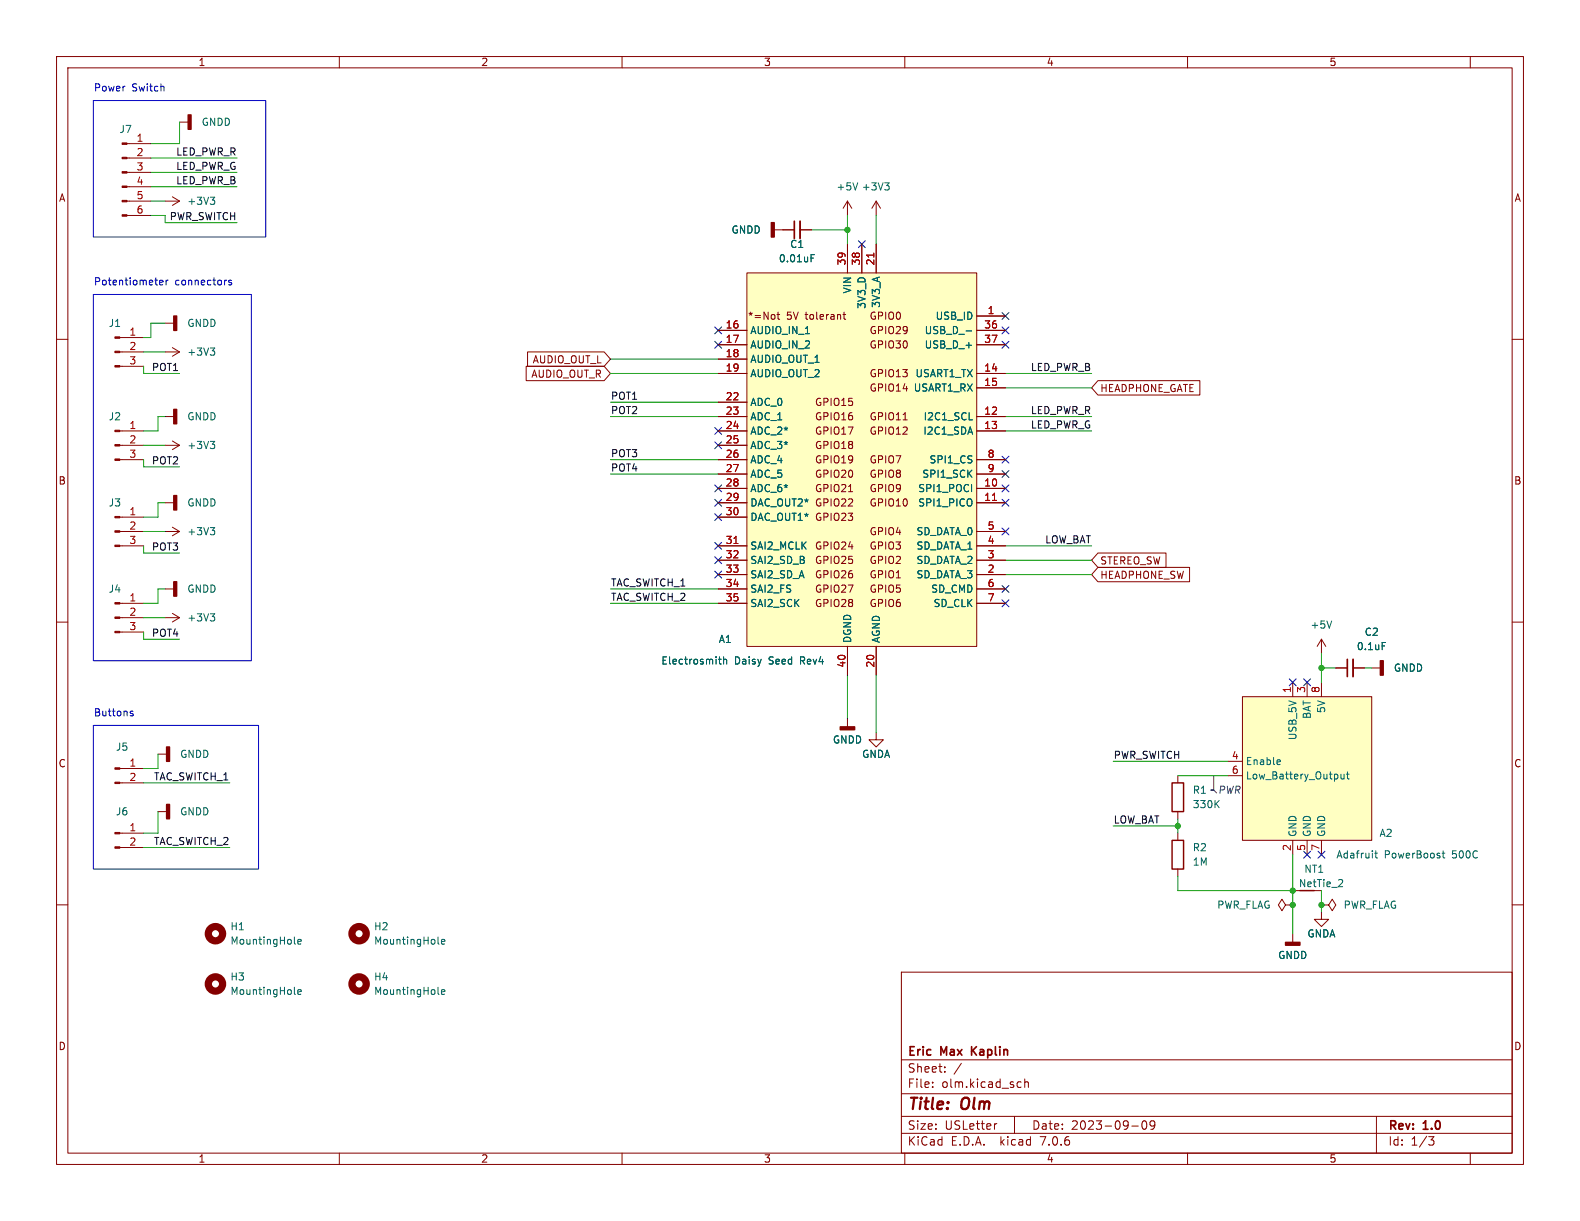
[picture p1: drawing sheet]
<svg xmlns="http://www.w3.org/2000/svg" width="279mm" height="216mm" viewBox="0 0 279 216" stroke-linecap="round" stroke-linejoin="round" font-family="sans-serif">
<g fill="none" stroke="#840000" stroke-width=".18">
<path d="M10 10h259.4v195.9h-259.4zM12 12h255.4v191.9h-255.4zM60 10v2M110 10v2M160 10v2M210 10v2M260 10v2M22.5 38.1h4.2M22.5 35.6h4.2M22.5 33h4.2M22.5 30.5h4.2M22.5 27.9h4.2"/>
<path d="M22.5 25.4h4.2M29.2 35.6h2.5M30.5 34.8l1.2 .8M31.7 21.6h1.6M31.7 35.6l-1.2 .7M149.9 35.6v2.5M149.9 35.6l-.8 1.2M149.9 35.6l.7 1.2M154.9 35.6v2.5M154.9 35.6l-.7 1.2M154.9 35.6l.8 1.2M10 60h2"/>
<path d="M21.2 59.7h4.2M29.2 57.2h1.5M127 58.4h5.1M132.1 48.3h40.6v66h-40.6zM136.9 40.6h3.6M137.4 55.6h.5M137.6 55.2v1.1l.3 .2M141.5 40.6h2M149.1 55.6h.5M149.3 55.2v1.1l.3 .2M149.9 43.2v5.1M152.4 43.2v5.1"/>
<path d="M154.9 43.2v5.1M172.7 55.9h5.1M172.7 58.4h5.1M267.4 60h2M21.2 78.7h4.2M21.2 76.2h4.2M21.2 64.8h4.2M21.2 62.2h4.2M29.2 78.7h2.5M29.2 73.7h1.5M29.2 62.2h2.5M30.5 78l1.2 .7"/>
<path d="M30.5 61.5l1.2 .7M31.7 78.7l-1.2 .8M31.7 62.2l-1.2 .8M93 64.8h13.8l1.1 1.2-1.1 1.3h-13.8zM93.3 62.2h13.5l1.1 1.3-1.1 1.3h-13.5zM127 78.7h5.1M127 73.7h5.1M127 76.2h5.1M127 66h5.1M127 61h5.1M127 63.5h5.1M127 71.1h5.1"/>
<path d="M159.7 74.2h.7M172.7 73.7h5.1M172.7 76.2h5.1M172.7 66h5.1M172.7 68.6h5.1M172.7 61h5.1M194.2 67.3h18v2.6h-18l-1.2-1.3zM21.2 94h4.2M21.2 81.3h4.2M21.2 96.5h4.2M21.2 91.4h4.2M29.2 94h2.5"/>
<path d="M29.2 88.9h1.5M30.5 93.2l1.2 .8M31.7 94l-1.2 .7M127 88.9h5.1M127 86.4h5.1M127 81.3h5.1M127 83.8h5.1M127 99.1h5.1M127 96.5h5.1M127 91.4h5.1M150.1 86.9h.7M172.7 94h5.1"/>
<path d="M172.7 88.9h5.1M172.7 86.4h5.1M172.7 81.3h5.1M172.7 83.8h5.1M172.7 99.1h5.1M172.7 96.5h5.1M194.2 97.8h12v2.5h-12l-1.2-1.2zM10 110h2M21.2 106.7h4.2M21.2 109.2h4.2M21.2 111.8h4.2M29.2 104.1h1.5"/>
<path d="M29.2 109.2h2.5M30.5 108.5l1.2 .7M31.7 109.2l-1.2 .8M127 101.6h5.1M127 104.1h5.1M127 106.7h5.1M149.9 114.3v5.1M154.9 114.3v5.1M172.7 101.6h5.1M172.7 104.1h5.1M172.7 106.7h5.1M194.2 100.3h16.2v2.6h-16.2l-1.2-1.3z"/>
<path d="M233.7 113v2.6M233.7 113l-.8 1.3M233.7 113l.7 1.3M236.2 118.1h2.1M239.3 118.1h2M242.6 118.1h1.5M267.4 110h2M21.2 138.4h4.2M21.2 135.9h4.2M27.9 133.4h1.6M149.9 127v1.5M154.9 129.5v1.3h1.3l-1.3 1.3-1.2-1.3h1.2"/>
<path d="M208.3 137.2v1.2M217.2 134.6h2.5M217.2 137.2h2.5M219.7 123.2h22.9v25.4h-22.9zM228.6 120.7v2.5M231.1 120.7v2.5M233.7 120.7v2.5M10 160h2M21.2 149.9h4.2M21.2 147.3h4.2M27.9 143.5h1.6M208.3 143.5v1.3"/>
<path d="M208.3 147.3v1.3M208.3 153.7v1.2M228.6 157.5h2.5M228.6 148.6v2.5M231.1 148.6v2.5M233.7 148.6v2.5M267.4 160h2M159.4 171.9h108v32h-108zM227.3 160l-.6 1-.6-1 .6-1 .6 1h1.3M228.6 160h.1M228.6 165.1v1.5M233.7 160h1.2l.7 1 .6-1-.6-1-.7 1"/>
<path d="M233.7 160h.1M233.7 161.3v1.3h1.2l-1.2 1.2-1.3-1.2h1.3M159.4 197.4h108M159.4 193.4h108M159.4 187.4h108M164.9 192.1v.2M164.9 191.4v.1M167.1 189.4v.2M167.1 188.7v.1M170 188l-1.3 1.9M176.3 198.7l-.3 .1M179.4 197.4v3"/>
<path d="M180.1 191.3l.5 .1M180.6 192.2l-.5 .1M181.2 191.4l.2-.1 .4 .1 .1 .9M181.2 190.8v1.5M200.1 199.1h1.2M202.1 198.3l.2-.1a.81 .81 0 0 1 .6 .6 .81 .81 0 0 1-.3 .8l-.2 .1a.81 .81 0 0 1-.3-1.4zM204.2 198.8l-.3 .3h-.3l-.2-.3 .1-.5 .4-.1 .2 .1a.99 .99 0 0 1-.3 1.4h-.3M243.4 197.4v6.5M60 203.9v2M110 203.9v2M159.4 200.4h108M160 203.9v2"/>
<path d="M210 203.9v2M252.6 201h1l-.5 .6 .4 .1 .1 .5-.3 .3h-.4M260 203.9v2"/>
</g>
<path d="M140.5 39.1v3.1M238.3 116.6v3M171.8 185.1v1.5M172.7 185.1l-.9 .8" fill="none" stroke="#840000" stroke-width=".3"/>
<g fill="none" stroke="#006464" stroke-width=".18">
<path d="M37.2 34.9h.8l-.5 .5M37.7 35.4l.3 .2v.3l-.3 .2M151.7 32.3l-.4 1.3M156.5 32.3h.7l-.4 .5M157 32.8l.2 .3v.3l-.2 .2M143.4 45.6h.4M143.4 45h.6M170.8 58.5h1M37.2 78h.8l-.5 .5M37.2 61.5h.8l-.5 .5M37.7 62l.3 .3v.3l-.3 .2M37.7 78.5l.3 .3v.3l-.3 .2"/>
<path d="M171.4 74.2h.6M37.2 93.3h.8l-.5 .5M37.7 93.8l.3 .2v.3l-.3 .3M37.2 108.5h.8l-.5 .5M37.7 109l.3 .3v.3l-.3 .2M127.1 116.6h.4M127.2 116.1v1.1l.3 .2M128 116.7l.1-.1h.3l.1 .8M128 116.1v1.3M235.5 109.8l-.4 1.3M244.4 113.6h.6M226.2 134.4l.2 .3-.6 .1"/>
<path d="M226.4 135.1l-.2 .1M237.1 136.9l.1 .8h.3l.2-.1M237.7 136.9v.8M238.1 136.9h.5M238.3 136.5v1.1l.3 .1M215 142.1l.6 .7M215.6 141.5l-.7 .8M237.2 155.5l.2 .3v.3l-.8 .7h.8M243.1 150.9h.5M243.3 150.4v1.1l.3 .2M255 150.9h.5M255.2 150.4v1.1l.3 .2"/>
<path d="M52.1 166.8l.1 .1M52.1 175.7l.1 .1M52.7 175.4l.6-.1-.1-.2-.4-.1-.1 .2v.6h.5M52.7 166.5l.6-.1-.1-.2-.4-.1-.1 .2v.6h.5M77.5 175.7l.1 .1M77.5 166.8l.1 .1M78.1 175.4l.6-.1-.1-.2-.4-.1-.1 .2v.6h.5M78.1 166.5l.6-.1-.1-.2-.4-.1-.1 .2v.6h.5"/>
</g>
<g fill="#840000" stroke="#840000" stroke-width=".25">
<path d="M30.7 87.6h.5v2.6h-.5z"/>
<path d="M148.6 128.5h2.5v.5h-2.5z"/>
<path d="M29.5 132.1h.5v2.5h-.5z"/>
<path d="M30.7 55.9h.5v2.5h-.5z"/>
<path d="M33.3 20.3h.5v2.6h-.5z"/>
<path d="M30.7 102.9h.5v2.5h-.5z"/>
<path d="M227.3 166.6h2.6v.5h-2.6z"/>
<path d="M29.5 142.2h.5v2.6h-.5z"/>
<path d="M244.1 116.8h.5v2.6h-.5z"/>
<path d="M136.4 39.4h.5v2.5h-.5z"/>
<path d="M30.7 72.4h.5v2.5h-.5z"/>
</g>
<g fill="#ffffc2" stroke="#ffffc2" stroke-width=".18">
<path d="M132.1 48.3h40.6v66h-40.6z"/>
<path d="M219.7 123.2h22.9v25.4h-22.9z"/>
</g>
<path d="M154.5 44.8v.7M129.8 96.1h.7M175.5 88.5h.7" fill="none" stroke="#a90000" stroke-width=".18"/>
<g fill="#840000" stroke="#840000" stroke-width=".18">
<path d="M20.3 64.6h.9v.3h-.9z"/>
<path d="M20.3 62.1h.9v.3h-.9z"/>
<path d="M20.3 59.6h.9v.2h-.9z"/>
<path d="M20.3 81.2h.9v.2h-.9z"/>
<path d="M20.3 78.6h.9v.3h-.9z"/>
<path d="M20.3 76.1h.9v.2h-.9z"/>
<path d="M20.3 96.4h.9v.2h-.9z"/>
<path d="M20.3 93.9h.9v.2h-.9z"/>
<path d="M20.3 91.3h.9v.3h-.9z"/>
<path d="M21.6 38h.9v.2h-.9z"/>
<path d="M21.6 35.4h.9v.3h-.9z"/>
<path d="M21.6 32.9h.9v.2h-.9z"/>
<path d="M21.6 30.4h.9v.2h-.9z"/>
<path d="M21.6 27.8h.9v.3h-.9z"/>
<path d="M21.6 25.3h.9v.2h-.9z"/>
<path d="M20.3 138.3h.9v.3h-.9z"/>
<path d="M20.3 135.8h.9v.2h-.9z"/>
<path d="M20.3 149.7h.9v.3h-.9z"/>
<path d="M20.3 147.2h.9v.2h-.9z"/>
<path d="M20.3 111.6h.9v.3h-.9z"/>
<path d="M20.3 109.1h.9v.2h-.9z"/>
<path d="M20.3 106.6h.9v.2h-.9z"/>
</g>
<path d="M207.3 138.4h2v5.1h-2zM207.3 148.6h2v5.1h-2z" fill="none" stroke="#840000" stroke-width=".25"/>
<g fill="none" stroke="#840000" stroke-width="1.3">
<circle cx="38.1" cy="165.1" r="1.27"/>
<circle cx="38.1" cy="174" r="1.27"/>
<circle cx="63.5" cy="165.1" r="1.27"/>
<circle cx="63.5" cy="174" r="1.27"/>
</g>
<path d="M141.5 39.1v3.1M239.3 116.6v3" fill="none" stroke="#840000" stroke-width=".33"/>
<path d="M214.6 137.2v2.5h-.5h.5l.5 .5" fill="none" stroke="#484848" stroke-width=".18"/>
<path d="M16.5 17.8h30.5v24.1h-30.5zM16.5 52.1h27.9v64.7h-27.9zM28.2 50l.6-.2v-.2l-.4-.1-.2 .2 .1 .6h.5M29.4 49.5v.9M29.7 49.5l-.3 .3M40.9 49.6l-.3-.1-.2 .2 .1 .2 .4 .1v.3h-.5M16.5 128.3h29.2v25.4h-29.2zM23 126l.6 .3-.2 .3-.4-.1M23.5 125.8l-.3-.1-.2 .2" fill="none" stroke="#0000c2" stroke-width=".18"/>
<g fill="none" stroke="#009600" stroke-width=".18">
<path d="M26.7 38.1h2.5v1.3h12.7M26.7 35.6h2.5M26.7 30.5h15.2M26.7 27.9h15.2M26.7 33h15.2M31.7 21.6v3.8h-5M149.9 38.1v5.1M154.9 38.1v5.1M29.2 57.2h-2.5v2.5h-1.3M143.5 40.6h6.4M25.4 78.7h3.8M25.4 64.8v1.2h6.3"/>
<path d="M25.4 62.2h3.8M29.2 73.7h-1.3v2.5h-2.5M107.9 63.5h19.1M107.9 71.1h19.1M107.9 66h19.1M107.9 73.7h19.1M177.8 76.2h15.2M177.8 66h15.2M177.8 73.7h15.2M177.8 68.6h15.2M25.4 81.3v1.3h6.3M25.4 96.5v1.3h6.3"/>
<path d="M25.4 94h3.8M29.2 88.9h-1.3v2.5h-2.5M107.9 83.8h19.1M107.9 81.3h19.1M177.8 96.5h15.2M177.8 99.1h15.2M25.4 111.8v1.2h6.3M25.4 109.2h3.8M29.2 104.1h-1.3v2.6h-2.5M107.9 104.1h19.1M107.9 106.7h19.1M149.9 119.4v7.6"/>
<path d="M154.9 119.4v10.1M177.8 101.6h15.2M233.7 115.6v5.1M233.7 118.1h2.5M241.3 118.1h1.3M25.4 138.4h15.2M27.9 133.4v2.5h-2.5M196.8 134.6h20.4M208.3 137.2h8.9M25.4 149.9h15.2M27.9 143.5v3.8h-2.5M196.8 146.1h11.5"/>
<path d="M208.3 144.8v2.5M208.3 154.9v2.6h20.3M228.6 151.1v14M233.7 157.5v3.8"/>
</g>
<g fill="none" stroke="#000084" stroke-width=".18">
<path d="M126.4 57.8l1.2 1.2M127.6 57.8l-1.2 1.2M151.8 42.6l1.2 1.2M153 42.6l-1.2 1.2M177.2 57.8l1.2 1.2M177.2 55.3l1.2 1.2M178.4 57.8l-1.2 1.2M178.4 55.3l-1.2 1.2M126.4 60.4l1.2 1.2M126.4 78.1l1.2 1.2M126.4 75.6l1.2 1.2M127.6 60.4l-1.2 1.2"/>
<path d="M127.6 78.1l-1.2 1.2M127.6 75.6l-1.2 1.2M177.2 60.4l1.2 1.2M178.4 60.4l-1.2 1.2M126.4 95.9l1.2 1.2M126.4 90.8l1.2 1.2M126.4 88.3l1.2 1.2M126.4 98.5l1.2 1.2M126.4 85.8l1.2 1.2M127.6 95.9l-1.2 1.2M127.6 90.8l-1.2 1.2M127.6 88.3l-1.2 1.2"/>
<path d="M127.6 98.5l-1.2 1.2M127.6 85.8l-1.2 1.2M177.2 83.2l1.2 1.2M177.2 80.7l1.2 1.2M177.2 85.8l1.2 1.2M177.2 88.3l1.2 1.2M177.2 93.4l1.2 1.2M178.4 83.2l-1.2 1.2M178.4 80.7l-1.2 1.2M178.4 85.8l-1.2 1.2M178.4 88.3l-1.2 1.2M178.4 93.4l-1.2 1.2"/>
<path d="M126.4 101l1.2 1.2M127.6 101l-1.2 1.2M177.2 103.5l1.2 1.2M177.2 106.1l1.2 1.2M178.4 103.5l-1.2 1.2M178.4 106.1l-1.2 1.2M228 120l1.2 1.3M229.2 120l-1.2 1.3M230.5 120l1.2 1.3M231.7 120l-1.2 1.3M230.5 150.5l1.2 1.2M231.7 150.5l-1.2 1.2"/>
<path d="M233.1 150.5l1.2 1.2M234.3 150.5l-1.2 1.2"/>
</g>
<g fill="#009600" stroke="#009600" stroke-width=".18">
<circle cx="208.3" cy="146.1" r=".46"/>
<circle cx="228.6" cy="157.5" r=".46"/>
<circle cx="228.6" cy="160" r=".46"/>
<circle cx="233.7" cy="118.1" r=".46"/>
<circle cx="233.7" cy="160" r=".46"/>
<circle cx="149.9" cy="40.6" r=".46"/>
</g>
<g font-size="2.8" fill="#840000">
<text x="160.4" y="196.8">Title:</text>
<text x="170.1" y="196.8">Olm</text>
</g>
<g font-size="2.1" fill="#840000">
<text x="160.4" y="189.9">Sheet:</text>
<text x="160.4" y="187.1">Eric</text>
<text x="166.4" y="187.1">Max</text>
<text x="172.5" y="187.1">Kaplin</text>
<text x="160.4" y="192.6">File:</text>
<text x="166.5" y="192.6">olm.kicad_sch</text>
<text x="160.4" y="202.8">KiCad</text>
<text x="160.4" y="200">Size:</text>
<text x="167.1" y="200">USLetter</text>
<text x="168.1" y="202.8">E.D.A.</text>
<text x="177" y="202.8">kicad</text>
<text x="182.4" y="200">Date:</text>
<text x="184.2" y="202.8">7.0.6</text>
<text x="189.4" y="200">2023-09-09</text>
<text x="245.4" y="200.2">Rev:</text>
<text x="245.4" y="202.8">Id:</text>
<text x="249.5" y="202.8">1/3</text>
<text x="251.8" y="200.2">1.0</text>
</g>
<g font-size="1.8" fill="#840000">
<text x="35" y="11.9">1</text>
<text x="85" y="11.9">2</text>
<text x="135" y="11.9">3</text>
<text x="185" y="11.9">4</text>
<text x="235" y="11.9">5</text>
<text x="10.3" y="35.9">A</text>
<text x="267.7" y="35.9">A</text>
<text x="132.2" y="56.8">*=Not</text>
<text x="139.1" y="56.8">5V</text>
<text x="142.6" y="56.8">tolerant</text>
<text x="153.7" y="56.8">GPIO0</text>
<text x="153.7" y="59.3">GPIO29</text>
<text x="94.1" y="64.5">AUDIO_OUT_L</text>
<text x="153.7" y="61.8">GPIO30</text>
<text x="93.9" y="67">AUDIO_OUT_R</text>
<text x="144" y="72">GPIO15</text>
<text x="153.7" y="66.9">GPIO13</text>
<text x="153.7" y="69.5">GPIO14</text>
<text x="194.5" y="69.5">HEADPHONE_GATE</text>
<text x="144" y="74.5">GPIO16</text>
<text x="144" y="77.1">GPIO17</text>
<text x="153.7" y="74.5">GPIO11</text>
<text x="153.7" y="77.1">GPIO12</text>
<text x="144" y="79.6">GPIO18</text>
<text x="144" y="82.2">GPIO19</text>
<text x="153.7" y="82.2">GPIO7</text>
<text x="10.3" y="85.9">B</text>
<text x="144" y="84.7">GPIO20</text>
<text x="144" y="87.2">GPIO21</text>
<text x="144" y="89.8">GPIO22</text>
<text x="153.7" y="89.8">GPIO10</text>
<text x="153.7" y="84.7">GPIO8</text>
<text x="153.7" y="87.2">GPIO9</text>
<text x="267.7" y="85.9">B</text>
<text x="144" y="92.3">GPIO23</text>
<text x="153.7" y="94.9">GPIO4</text>
<text x="144" y="97.4">GPIO24</text>
<text x="144" y="99.9">GPIO25</text>
<text x="153.7" y="99.9">GPIO2</text>
<text x="153.7" y="97.4">GPIO3</text>
<text x="194.5" y="100">STEREO_SW</text>
<text x="144" y="102.5">GPIO26</text>
<text x="144" y="105">GPIO27</text>
<text x="144" y="107.6">GPIO28</text>
<text x="153.7" y="102.5">GPIO1</text>
<text x="153.7" y="105">GPIO5</text>
<text x="153.7" y="107.6">GPIO6</text>
<text x="194.5" y="102.6">HEADPHONE_SW</text>
<text x="10.3" y="135.9">C</text>
<text x="267.7" y="135.9">C</text>
<text x="10.3" y="185.9">D</text>
<text x="267.7" y="185.9">D</text>
<text x="35" y="205.8">1</text>
<text x="85" y="205.8">2</text>
<text x="135" y="205.8">3</text>
<text x="185" y="205.8">4</text>
<text x="235" y="205.8">5</text>
</g>
<g font-size="1.8" fill="#0000c2">
<text x="16.5" y="16.3">Power</text>
<text x="23.3" y="16.3">Switch</text>
<text x="16.5" y="50.6">Potentiometer</text>
<text x="30.9" y="50.6">connectors</text>
<text x="16.5" y="126.8">Buttons</text>
</g>
<g font-size="1.8" fill="#006464">
<text x="21" y="23.7">J7</text>
<text x="35.6" y="22.5">GNDD</text>
<text x="147.8" y="33.9">+5V</text>
<text x="152.3" y="33.9">+3V3</text>
<text x="33" y="36.4">+3V3</text>
<text x="129.3" y="41.5">GNDD</text>
<text x="137.6" y="46.6">0.01uF</text>
<text x="139.6" y="44">C1</text>
<text x="150.7" y="52" transform="rotate(-90 150.7 52)">VIN</text>
<text x="19.1" y="58">J1</text>
<text x="33" y="58">GNDD</text>
<text x="132.6" y="59.3">AUDIO_IN_1</text>
<text x="153.3" y="54.7" transform="rotate(-90 153.3 54.7)">3V3_D</text>
<text x="155.8" y="54.5" transform="rotate(-90 155.8 54.5)">3V3_A</text>
<text x="163.4" y="59.3">USB_D_-</text>
<text x="165.4" y="56.7">USB_ID</text>
<text x="33" y="63.1">+3V3</text>
<text x="132.6" y="61.8">AUDIO_IN_2</text>
<text x="132.6" y="64.4">AUDIO_OUT_1</text>
<text x="163.4" y="61.8">USB_D_+</text>
<text x="132.6" y="66.9">AUDIO_OUT_2</text>
<text x="132.6" y="72">ADC_0</text>
<text x="161.5" y="69.4">USART1_RX</text>
<text x="161.8" y="66.9">USART1_TX</text>
<text x="19.1" y="74.5">J2</text>
<text x="33" y="74.5">GNDD</text>
<text x="132.6" y="74.5">ADC_1</text>
<text x="132.6" y="77.1">ADC_2*</text>
<text x="163.2" y="77.1">I2C1_SDA</text>
<text x="163.2" y="74.5">I2C1_SCL</text>
<text x="33" y="79.6">+3V3</text>
<text x="132.6" y="82.1">ADC_4</text>
<text x="132.6" y="79.6">ADC_3*</text>
<text x="164.3" y="82.1">SPI1_CS</text>
<text x="19.1" y="89.8">J3</text>
<text x="33" y="89.8">GNDD</text>
<text x="132.6" y="84.7">ADC_5</text>
<text x="132.6" y="87.2">ADC_6*</text>
<text x="132.6" y="89.8">DAC_OUT2*</text>
<text x="162.3" y="87.2">SPI1_POCI</text>
<text x="162.3" y="89.8">SPI1_PICO</text>
<text x="163" y="84.7">SPI1_SCK</text>
<text x="33" y="94.8">+3V3</text>
<text x="132.6" y="92.3">DAC_OUT1*</text>
<text x="162" y="94.8">SD_DATA_0</text>
<text x="132.6" y="97.4">SAI2_MCLK</text>
<text x="132.6" y="99.9">SAI2_SD_B</text>
<text x="162" y="99.9">SD_DATA_2</text>
<text x="162" y="97.4">SD_DATA_1</text>
<text x="19.1" y="105">J4</text>
<text x="33" y="105">GNDD</text>
<text x="132.6" y="102.5">SAI2_SD_A</text>
<text x="132.6" y="105">SAI2_FS</text>
<text x="132.6" y="107.5">SAI2_SCK</text>
<text x="162" y="102.5">SD_DATA_3</text>
<text x="164.6" y="105">SD_CMD</text>
<text x="165" y="107.5">SD_CLK</text>
<text x="33" y="110.1">+3V3</text>
<text x="127" y="113.9">A1</text>
<text x="150.7" y="113.8" transform="rotate(-90 150.7 113.8)">DGND</text>
<text x="155.8" y="113.8" transform="rotate(-90 155.8 113.8)">AGND</text>
<text x="231.6" y="111.4">+5V</text>
<text x="241.2" y="112.6">C2</text>
<text x="116.8" y="117.7">Electrosmith</text>
<text x="129.9" y="117.7">Daisy</text>
<text x="136.1" y="117.7">Seed</text>
<text x="141.8" y="117.7">Rev4</text>
<text x="239.8" y="115.2">0.1uF</text>
<text x="246.4" y="119">GNDD</text>
<text x="147.2" y="131.7">GNDD</text>
<text x="229.5" y="131" transform="rotate(-90 229.5 131)">USB_5V</text>
<text x="232" y="127.2" transform="rotate(-90 232 127.2)">BAT</text>
<text x="234.5" y="126.2" transform="rotate(-90 234.5 126.2)">5V</text>
<text x="20.4" y="132.9">J5</text>
<text x="31.8" y="134.2">GNDD</text>
<text x="152.4" y="134.2">GNDA</text>
<text x="220.2" y="135.5">Enable</text>
<text x="210.8" y="140.6">R1</text>
<text x="210.8" y="143.1">330K</text>
<text x="220.2" y="138">Low_Battery_Output</text>
<text x="20.4" y="144.4">J6</text>
<text x="31.8" y="144.4">GNDD</text>
<text x="229.5" y="148.1" transform="rotate(-90 229.5 148.1)">GND</text>
<text x="232" y="148.1" transform="rotate(-90 232 148.1)">GND</text>
<text x="234.5" y="148.1" transform="rotate(-90 234.5 148.1)">GND</text>
<text x="243.8" y="148.2">A2</text>
<text x="210.8" y="150.7">R2</text>
<text x="210.8" y="153.3">1M</text>
<text x="230.6" y="154.5">NT1</text>
<text x="236.2" y="152">Adafruit</text>
<text x="244.8" y="152">PowerBoost</text>
<text x="256.9" y="152">500C</text>
<text x="215.1" y="160.9">PWR_FLAG</text>
<text x="229.6" y="157.1">NetTie_2</text>
<text x="237.5" y="160.9">PWR_FLAG</text>
<text x="40.6" y="164.7">H1</text>
<text x="40.6" y="167.2">MountingHole</text>
<text x="66" y="164.7">H2</text>
<text x="66" y="167.2">MountingHole</text>
<text x="231.1" y="166">GNDA</text>
<text x="40.6" y="173.6">H3</text>
<text x="66" y="173.6">H4</text>
<text x="225.9" y="169.8">GNDD</text>
<text x="40.6" y="176.1">MountingHole</text>
<text x="66" y="176.1">MountingHole</text>
</g>
<g font-size="1.8" fill="#a90000">
<text x="24.1" y="25.1">1</text>
<text x="24.1" y="27.7">2</text>
<text x="24.1" y="30.2">3</text>
<text x="24.1" y="32.8">4</text>
<text x="24.1" y="35.3">5</text>
<text x="24.1" y="37.8">6</text>
<text x="149.6" y="47" transform="rotate(-90 149.6 47)">39</text>
<text x="152.1" y="47" transform="rotate(-90 152.1 47)">38</text>
<text x="154.7" y="47" transform="rotate(-90 154.7 47)">21</text>
<text x="22.8" y="59.4">1</text>
<text x="128.2" y="58.2">16</text>
<text x="173.9" y="58.2">36</text>
<text x="174.6" y="55.6">1</text>
<text x="22.8" y="62">2</text>
<text x="22.8" y="64.5">3</text>
<text x="128.2" y="60.7">17</text>
<text x="128.2" y="63.2">18</text>
<text x="128.2" y="65.8">19</text>
<text x="173.9" y="65.8">14</text>
<text x="173.9" y="60.7">37</text>
<text x="128.2" y="70.9">22</text>
<text x="173.9" y="68.3">15</text>
<text x="22.8" y="75.9">1</text>
<text x="128.2" y="73.4">23</text>
<text x="128.2" y="75.9">24</text>
<text x="173.9" y="73.4">12</text>
<text x="173.9" y="75.9">13</text>
<text x="22.8" y="78.5">2</text>
<text x="22.8" y="81">3</text>
<text x="128.2" y="81">26</text>
<text x="128.2" y="83.6">27</text>
<text x="128.2" y="78.5">25</text>
<text x="174.6" y="81">8</text>
<text x="174.6" y="83.6">9</text>
<text x="128.2" y="86.1">28</text>
<text x="128.2" y="88.6">29</text>
<text x="173.9" y="86.1">10</text>
<text x="173.9" y="88.6">11</text>
<text x="22.8" y="91.2">1</text>
<text x="22.8" y="93.7">2</text>
<text x="128.2" y="91.2">30</text>
<text x="174.6" y="93.7">5</text>
<text x="22.8" y="96.3">3</text>
<text x="128.2" y="96.3">31</text>
<text x="128.2" y="98.8">32</text>
<text x="128.2" y="101.3">33</text>
<text x="174.6" y="101.3">2</text>
<text x="174.6" y="98.8">3</text>
<text x="174.6" y="96.3">4</text>
<text x="22.8" y="106.4">1</text>
<text x="128.2" y="103.9">34</text>
<text x="128.2" y="106.4">35</text>
<text x="174.6" y="103.9">6</text>
<text x="174.6" y="106.4">7</text>
<text x="22.8" y="109">2</text>
<text x="22.8" y="111.5">3</text>
<text x="149.6" y="118.2" transform="rotate(-90 149.6 118.2)">40</text>
<text x="154.7" y="118.2" transform="rotate(-90 154.7 118.2)">20</text>
<text x="228.3" y="122.6" transform="rotate(-90 228.3 122.6)">1</text>
<text x="230.9" y="122.6" transform="rotate(-90 230.9 122.6)">3</text>
<text x="233.4" y="122.6" transform="rotate(-90 233.4 122.6)">8</text>
<text x="22.8" y="135.6">1</text>
<text x="217.7" y="134.4">4</text>
<text x="217.7" y="136.9">6</text>
<text x="22.8" y="138.2">2</text>
<text x="22.8" y="147.1">1</text>
<text x="22.8" y="149.6">2</text>
<text x="228.3" y="150.6" transform="rotate(-90 228.3 150.6)">2</text>
<text x="230.9" y="150.6" transform="rotate(-90 230.9 150.6)">5</text>
<text x="233.4" y="150.6" transform="rotate(-90 233.4 150.6)">7</text>
</g>
<g font-size="1.8" fill="#0f0f0f">
<text x="31.1" y="27.6">LED_PWR_R</text>
<text x="31.1" y="32.7">LED_PWR_B</text>
<text x="31.1" y="30.1">LED_PWR_G</text>
<text x="29.9" y="39">PWR_SWITCH</text>
<text x="26.8" y="65.7">POT1</text>
<text x="182.2" y="65.7">LED_PWR_B</text>
<text x="107.9" y="70.8">POT1</text>
<text x="107.9" y="73.3">POT2</text>
<text x="182.2" y="73.3">LED_PWR_R</text>
<text x="182.2" y="75.9">LED_PWR_G</text>
<text x="26.8" y="82.2">POT2</text>
<text x="107.9" y="80.9">POT3</text>
<text x="107.9" y="83.5">POT4</text>
<text x="26.8" y="97.4">POT3</text>
<text x="184.7" y="96.2">LOW_BAT</text>
<text x="107.9" y="103.8">TAC_SWITCH_1</text>
<text x="107.9" y="106.3">TAC_SWITCH_2</text>
<text x="26.8" y="112.7">POT4</text>
<text x="196.8" y="134.3">PWR_SWITCH</text>
<text x="27.1" y="138.1">TAC_SWITCH_1</text>
<text x="27.1" y="149.5">TAC_SWITCH_2</text>
<text x="196.8" y="145.7">LOW_BAT</text>
</g>
<text font-size="1.8" fill="#484848" x="215.3" y="140.6">PWR</text>
</svg>
